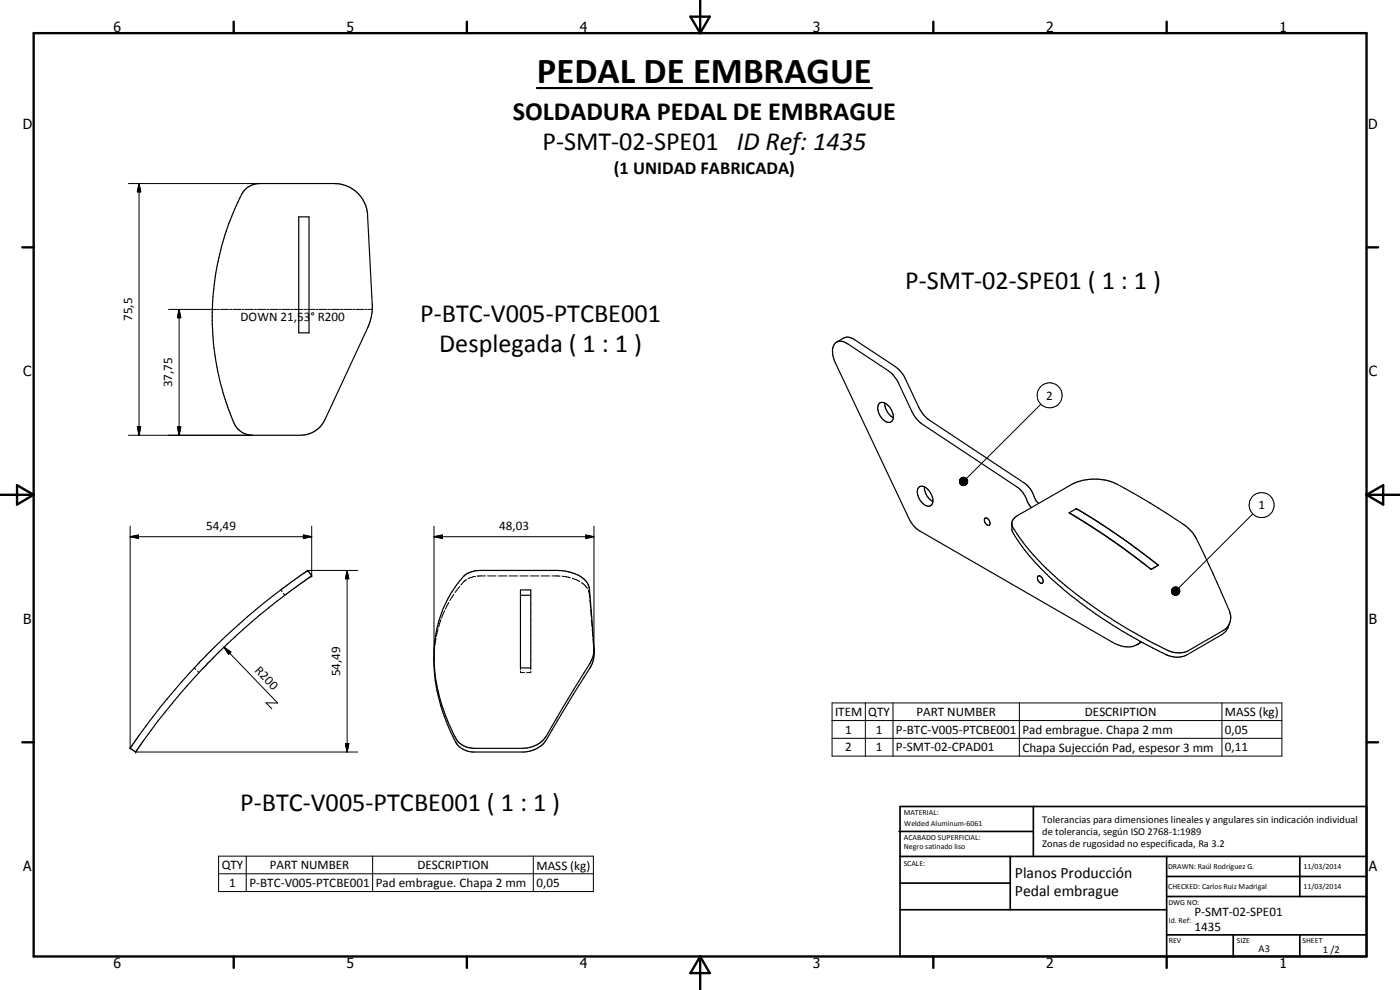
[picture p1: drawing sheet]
<svg xmlns="http://www.w3.org/2000/svg" width="420mm" height="297mm" viewBox="0 0 420 297" stroke-linecap="round" stroke-linejoin="round" font-family="sans-serif">
<g fill="none" stroke="#000" stroke-width=".35">
<path d="M73.2 57.2a6.1 6.1 0 0 1 4.6-2.1h22.6a10 10 0 0 1 9.9 9.5l1.4 26.6a14.6 14.6 0 0 1-1.3 7.1l-12.9 27.7a8.3 8.3 0 0 1-7.3 4.6h-14.5a6.2 6.2 0 0 1-5.7-4.2 80.1 80.1 0 0 1-6.3-29.1 78.7 78.7 0 0 1 9.5-40.1zM89.7 65.1h3v34.8h-3zM251.1 102.7l2.4-1.4a3.2 3.2 0 0 1 3 .6l12.2 8.1 1.1 1 1.4 1.7 4.8 10.1 1.3 1.8 1.2 1.1 28.9 19.2a7.8 7.8 0 0 1 2.9 4.1l.7 1.3 .7 .7M263.7 121.2a1.93 1.93 0 0 1 3 .6 3.6 3.6 0 0 1 .8 4.7 2.47 2.47 0 0 1-3.1-1.4 4 4 0 0 1-.7-3.9zM265.5 120.9a5.1 5.1 0 0 0 2.6 4.4M275.6 146.3a1.93 1.93 0 0 1 3 .7 3.8 3.8 0 0 1 1 4.5 2.09 2.09 0 0 1-3.1-.9 4.3 4.3 0 0 1-.9-4.3zM277.4 146.1a5 5 0 0 0 2.5 4.4M295.6 155.5a1.32 1.32 0 0 1 1.3 .7 1.32 1.32 0 0 1-.2 1.4 1.61 1.61 0 0 1-1.1-2.1zM303.6 157.1l.3 2.4a59.6 59.6 0 0 0 11.5 14.1l3.4 2.9a141.7 141.7 0 0 0 32.5 20.4 6.4 6.4 0 0 0 4.9-.4l10.3-6a4.3 4.3 0 0 0 2.1-2.5l.5-1.2M304.7 155.2l16.9-9.9 1.6-.6a16.4 16.4 0 0 1 6.8-.9l3.2 .6a159.1 159.1 0 0 1 23.6 14.3l1.4 1.5a48.1 48.1 0 0 1 4.6 9.2l6.2 13.9a4.6 4.6 0 0 1-2.1 6l-10.2 5.9a6.9 6.9 0 0 1-5.2 .4l-7.9-4a136.5 136.5 0 0 1-31-22.5l-2.4-2.6a34.1 34.1 0 0 1-6.6-9.2 2.4 2.4 0 0 1 1.1-2.1zM309.6 152.3l-.9-1.1-.7-1.5a8 8 0 0 0-2.7-3.6l-28.5-18.8a10 10 0 0 1-3.1-3.8l-4.3-9.1a9.4 9.4 0 0 0-2.8-3.2l-12.2-8a2.68 2.68 0 0 0-3.3-.6 2.68 2.68 0 0 0-1.3 3.1l.6 2.6 22.3 47.1a8.9 8.9 0 0 0 3.4 3.9l57.7 33.4a6.9 6.9 0 0 0 8.6-.2M320.9 153.8l2.3 1.4a187.1 187.1 0 0 1 15.6 10.5"/>
<path d="M323 152.6a228 228 0 0 1 24.6 17M323 152.6l-2.2 1.3 2.5 1.5M323 152.6l9.9 6.2 9.9 7.1M325.8 156.9l9.8 6.6 9.9 7.3M93.5 172.8l-2.5 1.7a198.5 198.5 0 0 0-39.3 36.5l-4.3 5.3-6.7 9.3M93.5 172.8h.1M93.5 172.8l-1.1-1.6-6.2 4.4a197.2 197.2 0 0 0-24.8 21.6 196.9 196.9 0 0 0-22 26.8l-.3 .5 1.6 1.1M139.1 173l1.4-1 2.7-.8h24.2a12.4 12.4 0 0 1 8.4 3l.5 .8 .6 1.4 1.4 17.8a9.5 9.5 0 0 1-1 5.7l-13.3 22a8.4 8.4 0 0 1-6.7 3.7h-15.5a6.4 6.4 0 0 1-5.8-4.5 49.6 49.6 0 0 1-5-31.7 34.4 34.4 0 0 1 8.1-16.4zM156.2 177h3.1v23.4h-3.1zM156.2 178.6h3.1M311.5 172.9a1.32 1.32 0 0 1 1.5 1.8v.1a1.16 1.16 0 0 1-1.6-1.2zM340.6 167.1l4.9 3.8"/>
<path d="M343.2 166.2l4.4 3.4M345.5 170.8v.1M347.6 169.6h.1M347.6 169.6l-2.1 1.2M178.3 194.9a9.9 9.9 0 0 1-1.4 4.4l-11.3 18.6a12.7 12.7 0 0 1-3 4.6 9 9 0 0 1-5.9 2h-14.4a6.6 6.6 0 0 1-6.5-5 57.2 57.2 0 0 1-5.2-16.6l-.4-4.4M342.6 192.7l-1.3 .7M40.7 225.6h.1"/>
</g>
<g fill="#000">
<circle cx="323" cy="152.6" r=".18"/>
<circle cx="92.4" cy="171.2" r=".18"/>
<circle cx="93.5" cy="172.8" r=".18"/>
<circle cx="40.7" cy="225.6" r=".18"/>
</g>
<g fill="none" stroke="#000" stroke-width=".3">
<path d="M38.6 55.1h39.2M41.7 55.1l.5 2.5h-1zM41.7 55.1v75.5M50.6 92.8h14.4M53.8 92.8l.5 2.5h-1.1zM53.8 92.8v37.8M65.3 92.8h.6M66.2 92.8h2.5M68.9 92.8h.7M69.9 92.8h2.4M72.7 92.8h.6M73.6 92.8h2.4"/>
<path d="M76.4 92.8h.6M77.2 92.8h2.5M80 92.8h.7M81 92.8h2.4M83.7 92.8h.7M84.7 92.8h2.4M87.4 92.8h.6M88.3 92.8h2.5M91.1 92.8h.6M92 92.8h2.5M94.8 92.8h.6M95.7 92.8h2.5"/>
<path d="M98.5 92.8h.6M99.4 92.8h2.5M102.2 92.8h.6M103.1 92.8h2.5M105.9 92.8h.6M106.8 92.8h2.5M109.5 92.8h.7M110.5 92.8h1.2M38.6 130.6h37.1M41.2 128.1h1l-.5 2.5zM53.2 128.1h1.1l-.5 2.5zM312.4 121.3l-22.3 22.3"/>
<path d="M39.1 157.9v66.6l1.6 1.1h66.6M93.5 157.9v14.9l-1.1-1.6h14.9M130.2 157.9v39M178.3 157.9v37.9M287.9 144.4l.4 .9zM287.9 144.6l.4 .7zM288 144.1l.3 1.2zM288 144.9l.3 .4zM288.1 143.8l.2 1.5-.3-1.2zM288.1 145.1l.2 .2zM288.2 143.6l.2-.2-.1 1.9zM288.2 143.6l.1 1.7z"/>
<path d="M288.3 145.3l.4 .3zM288.3 145.3l.7 .4zM288.3 145.3l1 .4zM288.3 145.3l1.2 .4zM288.3 145.3l1.5 .2-.3 .2zM288.3 145.3l1.7 .1-.2 .1zM288.3 145.3l1.9-.1-.2 .2zM288.3 145.3l2.1-.4-.2 .3zM288.3 145.3l2.1-.6v.2zM288.3 145.3l2.1-.9v.3zM288.3 145.3l2.1-1.2v.3zM288.3 145.3l2-1.4 .1 .2z"/>
<path d="M288.3 145.3l1.8-1.6 .2 .2zM288.4 143.4l.3-.1-.4 2zM288.7 143.3l.3-.1-.7 2.1zM289 143.2h.2l-.9 2.1zM289.2 143.2l.3 .1-1.2 2zM289.5 143.3h.3l-1.5 2zM289.8 143.3l.2 .2-1.7 1.8zM290 143.5l.1 .2-1.8 1.6zM376 154.2l-22.3 22.2M39.1 161l2.5-.5v1zM39.1 161h54.4M84.2 177l.5 .5"/>
<path d="M85 178.1l.5 .5M91 160.5l2.5 .5-2.5 .5zM104.2 171.2l.5 2.5h-1zM104.2 171.2v54.4M130.2 161l2.5-.5v1zM130.2 161h48.1M136.2 178.3l-1.2 1.9M138 176l-1.4 1.8M139.9 173.9l-1.6 1.6M142.7 173l-2.2 .7M145.7 172.8h-2.5M146.3 172.8h2.6"/>
<path d="M149.6 172.8h2.5M152.7 172.8h2.6M156 172.8h2.5M159.2 172.8h2.5M162.4 172.8h2.6M165.6 172.8h2.5M168.7 172.9h.1M168.8 172.9l2.3 .5M171.8 173.5l2.2 1M174.5 174.8l1.8 1.8M175.8 160.5l2.5 .5-2.5 .5zM176.6 177.1l.4 2.4"/>
<path d="M351.6 177.2l.3 1zM351.6 177.5l.3 .7zM351.7 177l.2 1.2zM351.7 177.8l.2 .4zM351.7 176.7l.2-.2v1.7zM351.7 176.7l.2 1.5zM351.8 178l.1 .2zM351.9 176.5l.2-.2-.2 1.9zM351.9 178.2l.5 .3zM351.9 178.2l.8 .4zM351.9 178.2l1.1 .4zM351.9 178.2l1.3 .3z"/>
<path d="M351.9 178.2l1.6 .2zM351.9 178.2l1.8 .1-.2 .1zM351.9 178.2l2-.1-.2 .2zM351.9 178.2l2.1-.4-.1 .3zM351.9 178.2l2.2-.6-.1 .2zM351.9 178.2l2.2-.9v.3zM351.9 178.2l2.1-1.2 .1 .3zM351.9 178.2l2.1-1.4v.2zM351.9 178.2l1.9-1.6 .2 .2zM352.1 176.3l.2-.1-.4 2zM352.3 176.2l.3-.1-.7 2.1zM352.6 176.1h.3l-1 2.1z"/>
<path d="M352.9 176.1h.2l-1.2 2.1zM353.1 176.1l.3 .1-1.5 2zM353.4 176.2l.2 .2-1.7 1.8zM353.6 176.4l.2 .2-1.9 1.6zM67.2 194.2l2.1 1.4-.7 .7zM67.2 194.2l16.1 16.7h-3.5l1.8 1.7M130.2 197.1v1.2M130.5 194.3l-.2 2.3M130.8 191.5l-.3 2.2M131.5 188.7l-.5 2.2M132.3 185.9l-.7 2.2M133.4 183.3l-.9 2.1"/>
<path d="M134.7 180.7l-1.1 2.1M177 180l.2 2.3M177.3 182.9l.1 2.3M177.5 185.8l.2 2.3M177.7 188.7l.2 2.3M178 191.6l.1 2.3M178.2 194.5l.1 1.1M178.3 196v.2M58.3 200.4l.5 .5M59.3 201.3l.5 .5M156.2 201.3v.5h1.2M156.2 200.4v.5"/>
<path d="M159.3 200.4v.5M159.3 201.3v.5h-1.2M249.7 210.9h135v16h-135zM249.7 216.2h135M259.7 210.9v16M268 210.9v16M305.9 210.9v16M366.7 210.9v16M103.7 223.1h1l-.5 2.5zM249.7 221.5h135M65.6 256.9h112.5v10.6h-112.5zM73.9 256.9v10.6"/>
<path d="M111.8 256.9v10.6M160.1 256.9v10.6M65.6 262.2h112.5"/>
<circle cx="315" cy="118.6" r="3.7"/>
<circle cx="378.6" cy="151.5" r="3.8"/>
</g>
<g fill="none" stroke="#000" stroke-width=".71">
<path d="M10.1 9.9h400v277.1h-400zM70.1 6.5v3.4M140.1 6.5v3.4M207.2 5h5.8l-2.9 4.9zM210.1 0v9.9M280.1 6.5v3.4M350.1 6.5v3.4M6.7 74.2h3.4M410.1 74.2h3.5M.1 148.5h10M5.1 145.6l5 2.9-5 2.9zM410.1 148.5h10"/>
<path d="M410.1 148.5l5-2.9v5.8zM6.7 222.7h3.4M410.1 222.7h3.5M70.1 287v3.4M140.1 287v3.4M210.1 287v10M210.1 287l2.9 5h-5.8zM280.1 287v3.4M350.1 287v3.4"/>
</g>
<g fill="none" stroke="#000" stroke-width=".51">
<path d="M269.8 249.5h40.3M270.1 242h140v45h-140zM270.1 257h140M303.2 257v16M310.1 242v15M350.1 257v30M390.1 257v12M270.1 265h33.1M270.1 273h80M350.1 269h60M350.1 263h60M350.1 280.5h60"/>
<path d="M370.1 280.5v6.5M390.1 280.5v6.5"/>
</g>
<path d="M161.1 26.4h100.6" fill="none" stroke="#000" stroke-width=".63"/>
<g fill="#000">
<path d="M41.7 55.1l.5 2.5h-1zM53.8 92.8l.5 2.5h-1.1zM41.2 128.1h1l-.5 2.5zM53.2 128.1h1.1l-.5 2.5zM288.3 145.3l.4 .3zM288.3 145.3l.7 .4zM288.3 145.3l1 .4zM288.3 145.3l1.2 .4zM288.3 145.3l1.5 .2-.3 .2zM288.3 145.3l1.7 .1-.2 .1zM288.3 145.3l1.9-.1-.2 .2zM288.3 145.3l2.1-.6v.2z"/>
<path d="M288.3 145.3l2.1-.9v.3zM288.3 145.3l2.1-1.2v.3zM288.3 145.3l2-1.4 .1 .2zM288.3 145.3l1.8-1.6 .2 .2zM290 143.5l.1 .2-1.8 1.6zM289.8 143.3l.2 .2-1.7 1.8zM289.5 143.3h.3l-1.5 2zM289.2 143.2l.3 .1-1.2 2zM289 143.2h.2l-.9 2.1zM288.7 143.3l.3-.1-.7 2.1zM288.2 143.6l.2-.2-.1 1.9zM288.2 143.6l.1 1.7z"/>
<path d="M288.1 143.8l.2 1.5-.3-1.2zM288 144.1l.3 1.2zM287.9 144.4l.4 .9zM287.9 144.6l.4 .7zM288 144.9l.3 .4zM288.1 145.1l.2 .2zM39.1 161l2.5-.5v1zM91 160.5l2.5 .5-2.5 .5zM104.2 171.2l.5 2.5h-1zM130.2 161l2.5-.5v1zM175.8 160.5l2.5 .5-2.5 .5zM351.9 178.2l.5 .3z"/>
<path d="M351.9 178.2l.8 .4zM351.9 178.2l1.1 .4zM351.9 178.2l1.3 .3zM351.9 178.2l1.6 .2zM351.9 178.2l1.8 .1-.2 .1zM351.9 178.2l2-.1-.2 .2zM351.9 178.2l2.2-.6-.1 .2zM351.9 178.2l2.2-.9v.3zM351.9 178.2l2.1-1.2 .1 .3zM351.9 178.2l2.1-1.4v.2zM351.9 178.2l1.9-1.6 .2 .2zM353.6 176.4l.2 .2-1.9 1.6z"/>
<path d="M353.4 176.2l.2 .2-1.7 1.8zM353.1 176.1l.3 .1-1.5 2zM352.9 176.1h.2l-1.2 2.1zM352.6 176.1h.3l-1 2.1zM352.3 176.2l.3-.1-.7 2.1zM351.9 176.5l.2-.2-.2 1.9zM351.7 176.7l.2-.2v1.7zM351.7 176.7l.2 1.5zM351.7 177l.2 1.2zM351.6 177.2l.3 1zM351.6 177.5l.3 .7zM351.7 177.8l.2 .4z"/>
<path d="M351.8 178l.1 .2zM67.2 194.2l2.1 1.4-.7 .7zM103.7 223.1h1l-.5 2.5z"/>
</g>
<path d="M288.3 145.1h2.1M288.5 143.3v2M351.9 178h2.1M352.1 176.2v2" fill="none" stroke="#000" stroke-width=".38"/>
<text font-size="11" x="161.1" y="24.8">PEDAL DE EMBRAGUE</text>
<g font-size="7.9">
<text x="153.9" y="36">SOLDADURA PEDAL DE EMBRAGUE</text>
<text x="162.8" y="45">P-SMT-02-SPE01 ID Ref: 1435</text>
<text x="271.7" y="86.8">P-SMT-02-SPE01 ( 1 : 1 )</text>
<text x="126.1" y="96.7">P-BTC-V005-PTCBE001</text>
<text x="131.8" y="105.7">Desplegada ( 1 : 1 )</text>
<text x="72.1" y="243.3">P-BTC-V005-PTCBE001 ( 1 : 1 )</text>
</g>
<text font-size="5.5" x="184.2" y="52.1">(1 UNIDAD FABRICADA)</text>
<g font-size="4.7">
<text x="304.6" y="263.5">Planos Producción</text>
<text x="304.6" y="268.9">Pedal embrague</text>
</g>
<g font-size="4.2">
<text x="34" y="9.6">6</text>
<text x="104" y="9.6">5</text>
<text x="174" y="9.6">4</text>
<text x="244" y="9.6">3</text>
<text x="314" y="9.6">2</text>
<text x="384" y="9.6">1</text>
<text x="6.8" y="38.7">D</text>
<text x="410.6" y="38.7">D</text>
<text x="7" y="112.9">C</text>
<text x="410.8" y="112.9">C</text>
<text x="7" y="187.1">B</text>
<text x="410.8" y="187.1">B</text>
<text x="7" y="261.4">A</text>
<text x="410.8" y="261.4">A</text>
<text x="34" y="290.4">6</text>
<text x="104" y="290.4">5</text>
<text x="174" y="290.4">4</text>
<text x="244" y="290.4">3</text>
<text x="314" y="290.4">2</text>
<text x="384" y="290.4">1</text>
</g>
<g font-size="3.9">
<text x="39.7" y="96.4" transform="rotate(-90 39.7 96.4)">75,5</text>
<text x="72.2" y="96.2">DOWN 21,53° R200</text>
<text x="51.7" y="116.2" transform="rotate(-90 51.7 116.2)">37,75</text>
<text x="314" y="119.9">2</text>
<text x="377.6" y="152.8">1</text>
<text x="61.8" y="159">54,49</text>
<text x="149.8" y="159">48,03</text>
<text x="76.3" y="201.3" transform="rotate(46 76.3 201.3)">R200</text>
<text x="102.1" y="202.9" transform="rotate(-90 102.1 202.9)">54,49</text>
<text x="250.6" y="214.8">ITEM</text>
<text x="260.6" y="214.8">QTY</text>
<text x="275" y="214.8">PART NUMBER</text>
<text x="325.6" y="214.8">DESCRIPTION</text>
<text x="367.6" y="214.9">MASS (kg)</text>
<text x="253.7" y="220.1">1</text>
<text x="262.8" y="220.1">1</text>
<text x="268.9" y="220.1">P-BTC-V005-PTCBE001</text>
<text x="306.8" y="220.2">Pad embrague. Chapa 2 mm</text>
<text x="367.6" y="220.1">0,05</text>
<text x="253.7" y="225.5">2</text>
<text x="262.8" y="225.5">1</text>
<text x="268.9" y="225.5">P-SMT-02-CPAD01</text>
<text x="306.8" y="225.6">Chapa Sujección Pad, espesor 3 mm</text>
<text x="367.6" y="225.5">0,11</text>
<text x="66.5" y="260.8">QTY</text>
<text x="81" y="260.8">PART NUMBER</text>
<text x="125.3" y="260.8">DESCRIPTION</text>
<text x="161" y="260.9">MASS (kg)</text>
<text x="68.8" y="266.1">1</text>
<text x="74.8" y="266.1">P-BTC-V005-PTCBE001</text>
<text x="112.8" y="266.2">Pad embrague. Chapa 2 mm</text>
<text x="161" y="266.1">0,05</text>
<text x="358.5" y="275">P-SMT-02-SPE01</text>
<text x="358.5" y="279.4">1435</text>
</g>
<g font-size="3.1">
<text x="312.7" y="246.8">Tolerancias para dimensiones lineales y angulares sin indicación individual</text>
<text x="312.7" y="250.4">de tolerancia, según ISO 2768-1:1989</text>
<text x="312.7" y="254">Zonas de rugosidad no especificada, Ra 3.2</text>
<text x="377.7" y="285.6">A3</text>
<text x="397" y="285.9">1 /2</text>
</g>
<g font-size="2.4">
<text x="271.2" y="244.4">MATERIAL:</text>
<text x="271.3" y="252">ACABADO SUPERFICIAL:</text>
<text x="271.4" y="247.9">Welded Aluminum-6061</text>
<text x="271.3" y="254.6">Negro satinado liso</text>
<text x="271.2" y="259.7">SCALE:</text>
<text x="350.6" y="260.8">DRAWN: Raúl Rodríguez G.</text>
<text x="391.2" y="260.6">11/03/2014</text>
<text x="350.6" y="266.9">CHECKED: Carlos Ruiz Madrigal</text>
<text x="391.2" y="266.7">11/03/2014</text>
<text x="350.6" y="271.4">DWG NO:</text>
<text x="350.8" y="276.9">Id. Ref:</text>
<text x="350.8" y="282.8">REV</text>
<text x="371.2" y="282.9">SIZE</text>
<text x="390.9" y="282.9">SHEET</text>
</g>
</svg>
